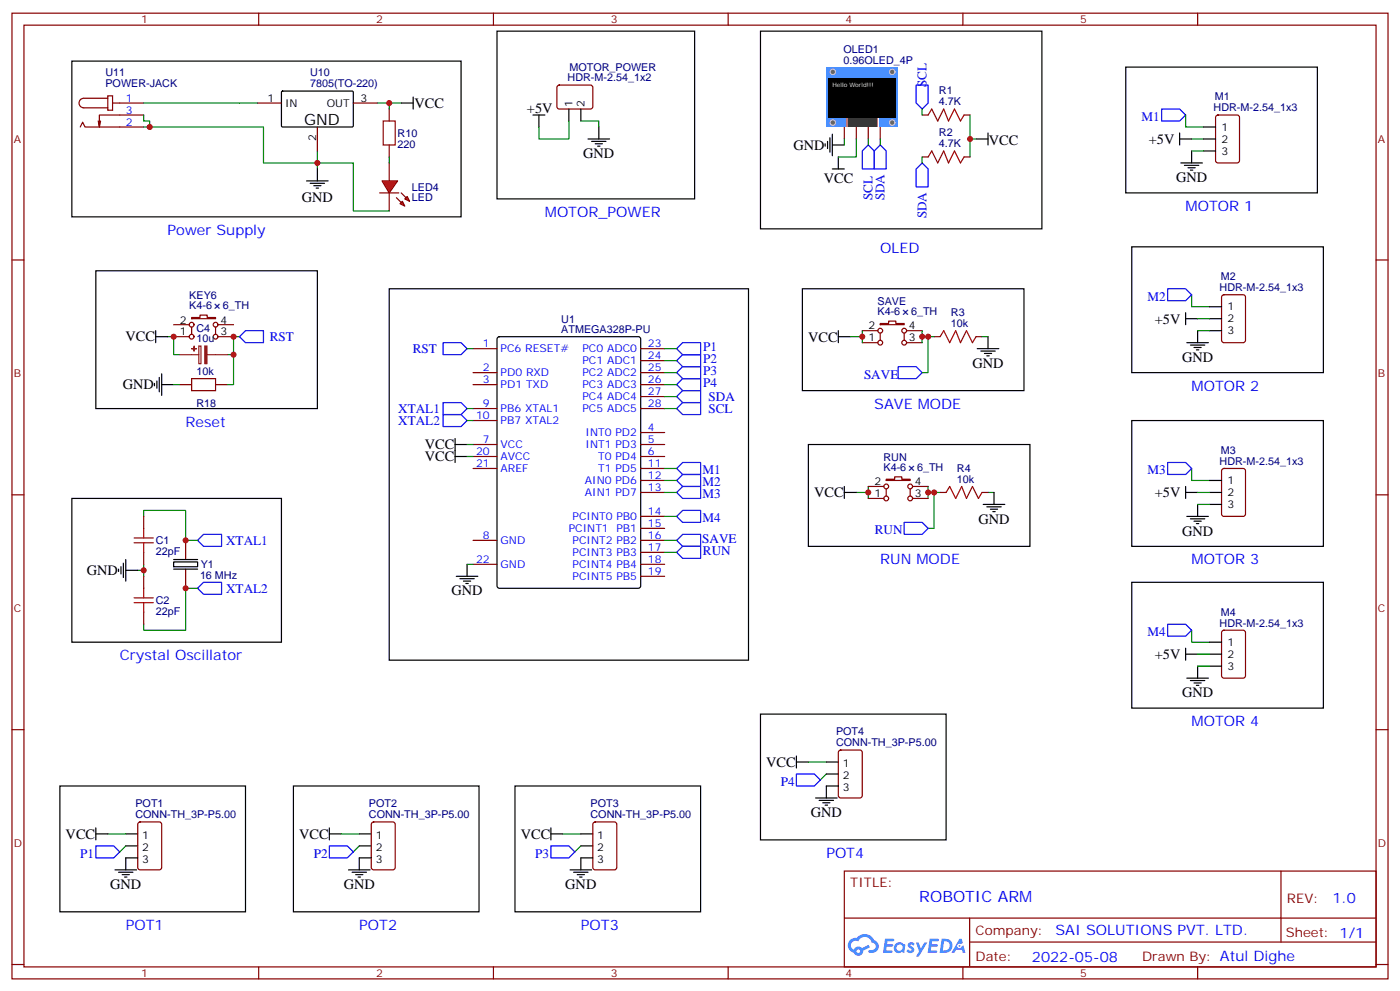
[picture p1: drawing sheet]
<svg xmlns="http://www.w3.org/2000/svg" width="412mm" height="292mm" viewBox="0 0 412 292" stroke-linecap="round" stroke-linejoin="round" font-family="sans-serif">
<g fill="none" stroke="#870000" stroke-width=".35">
<path d="M3.5 3.9h405.4v284.3h-405.4zM7.1 7.4h398.2v277.3h-398.2zM76.2 3.9v3.5M145.3 3.9v3.5M214.5 3.9v3.5M283.6 3.9v3.5M352.8 3.9v3.5M3.5 76.6h3.6M405.3 76.6h3.6M3.5 145.7h3.6M405.3 145.7h3.6M3.5 214.8h3.6"/>
<path d="M405.3 214.8h3.6M248.7 256.5h156.6v28.2h-156.6zM377.3 256.5v20.9M248.7 270.3h156.5M285.6 277.4h119.6M285.6 270.3v14.1M3.5 284h3.6M76.2 284.7v3.5M145.3 284.7v3.5M214.5 284.7v3.5M283.6 284.7v3.5M352.8 284.7v3.5"/>
<path d="M405.3 284h3.6"/>
</g>
<g fill="#5487ff">
<path d="M267.7 277.6a1.22 1.22 0 0 1 1.7 .3l-.4 .6a.47 .47 0 0 0-.3-.4 .47 .47 0 0 0-.5 .2l.1 .2a1.14 1.14 0 0 1 .8 1.8 1.14 1.14 0 0 1-1.9-.1l-.2-.1 .5-.6 .7 .4a.29 .29 0 0 0 .3-.2 .29 .29 0 0 0-.2-.3 1.04 1.04 0 0 1-.6-1.8z"/>
<path d="M260.7 276.4h2.4l.3 .2-.2 .5h-1.8l-.1 .9h1.5l.3 .4-.3 .3h-1.6l-.2 1.1 1.7 .1 .2 .3-.2 .3-2.6 .1z"/>
<path d="M273.8 276.4h2.4l.3 .2-.1 .5h-1.8l-.2 .9h1.6l.3 .4-.4 .3h-1.6l-.1 1.1 1.7 .1 .2 .3-.2 .3h-2.6z"/>
<path d="M282.6 276.4h.7l.3 1.3-.6 .3a.69 .69 0 0 0-1 .2 .69 .69 0 0 0 .4 1 .69 .69 0 0 0 .9-.6l.5-.3 .6 2.2h-.8l-.2-.8h-1.8l-.5 .8h-.8z"/>
<path d="M269.8 277.5h.8l.6 1.8 1.1-1.8h.9l-2.6 4.2h-.8l.9-1.6z"/>
<path d="M277.4 276.4l-.6 4.2h1.3a2.11 2.11 0 0 0 2.5-2.2 2.11 2.11 0 0 0-2.5-2zM278.1 277.1a1.39 1.39 0 0 1 1.7 1.5 1.39 1.39 0 0 1-1.8 1.2h-.3z"/>
<path d="M263.7 278a1.54 1.54 0 0 0-.1 2.2 1.54 1.54 0 0 0 2.2 .1l.6 .3 .3-2.3-.2-.3h-.4a1.49 1.49 0 0 0-2.4 0zM264 279a.94 .94 0 0 1 1.8 0 .94 .94 0 0 1-1.8 0z"/>
<path d="M250.4 276.8a2.18 2.18 0 0 0 1.1 3.7 1.44 1.44 0 0 0 1.6 .9 1.44 1.44 0 0 0 1.2-1.5l2-1-.5-.7-1.9 1a1.47 1.47 0 0 0-2.4 .4 1.39 1.39 0 0 1-.7-1.9 1.39 1.39 0 0 1 2-.5 2.12 2.12 0 0 1 2.2-1.3 2.12 2.12 0 0 1 1.9 1.7 1.14 1.14 0 0 1 1.1 1.4 1.14 1.14 0 0 1-1.7 .7 .43 .43 0 0 0-.5 .4 .43 .43 0 0 0 .4 .5 1.98 1.98 0 0 0 2.5-1.3 1.98 1.98 0 0 0-1.2-2.5 3.1 3.1 0 0 0-5.3-.7l-.9 .1zM252.3 280.1a.55 .55 0 0 1 1.1 0 .55 .55 0 0 1-1.1 0z"/>
<circle cx="282.6" cy="278.5" r=".26"/>
</g>
<g fill="none" stroke="#000" stroke-width=".35">
<path d="M21.2 18h114.6v45.9h-114.6zM83 27l.3-.2 20.6 .1 .2 .3-.1 10-.3 .2-20.6-.1-.2-.3zM118.2 30.3h3.5M121.7 28.6v3.5M90.3 53.3h6.4M91.4 54h4.2M92.4 54.7h2.1M93.1 55.4h.7M93.5 49.7v3.6M28.2 79.7h65.3v40.6h-65.3zM45.9 99.1h3.5M45.9 97.4v3.5"/>
<path d="M114.7 85h105.8v109.4h-105.8zM146.6 99.3l.5-.2h40.9l.7 .5v72.9l-.4 .7h-41.2l-.6-.4-.1-73zM45.5 112.9v.7M46.2 112.2v2.1M46.9 111.1v4.3M47.6 113.2h3.6M47.6 110.1v6.3"/>
</g>
<g fill="none" stroke="#870000" stroke-width=".35">
<path d="M23.6 37.4l.7-1.4 .7 1.4h17.3M29.6 35.6l-.3 1.8M31.7 28.2h1.5v4.3h-1.5zM31.7 28.9h-7a1.41 1.41 0 0 0-1.4 1.4 1.41 1.41 0 0 0 1.4 1.5h7M33.2 30.3h9.1M42.3 33.9h-13v3.5l-.4-1.8M75.8 30.3h7.1M93.5 37.4v7M104.1 30.3h7M114.7 32.1v3.5M114.7 42.7v3.5M51.2 99.1h4.5"/>
<path d="M51.2 95.6h4.5M56.4 93.5h2.5v-.7h2.1v.7h2.5v.3h-7.1zM56.4 96.3v2.1M63.5 96.3v2.1M64.2 99.1h4.6M64.2 95.6h4.6M52.9 113.2h3.5M63.5 113.2h3.5M139.3 102.7h7.1M139.3 109.7h7.1M139.3 113.2h7.1M188.7 102.7h7.1"/>
<path d="M188.7 109.7h7.1M188.7 113.2h7.1M188.7 106.2h7.1M188.7 116.8h7.1M139.3 130.9h7.1M139.3 134.4h7.1M139.3 120.3h7.1M139.3 123.8h7.1M139.3 137.9h7.1M188.7 127.4h7.1M188.7 130.9h7.1M188.7 134.4h7.1"/>
<path d="M188.7 120.3h7.1M188.7 137.9h7.1M139.3 159.1h7.1M188.7 159.1h7.1M188.7 141.5h7.1M188.7 145h7.1M188.7 152h7.1M188.7 155.6h7.1M139.3 166.2h7.1M188.7 162.6h7.1M188.7 166.2h7.1M188.7 169.7h7.1"/>
<circle cx="56.4" cy="95.6" r=".71"/>
<circle cx="56.4" cy="99.1" r=".71"/>
<circle cx="63.5" cy="99.1" r=".71"/>
<circle cx="63.5" cy="95.6" r=".71"/>
</g>
<path d="M112.9 35.6h3.5v7.1h-3.5zM56.4 111.5h7.1v3.5h-7.1z" fill="none" stroke="#a10000" stroke-width=".35"/>
<path d="M111.1 30.3h7.1M93.5 44.4v5.3M49.4 99.1h1.8v5.3h1.7M70.6 99.1h-1.8v5.3h-1.8M51.2 113.2h1.7M68.8 104.4v8.8h-1.8M137.6 102.7h1.7" fill="none" stroke="#008700" stroke-width=".35"/>
<path d="M70.6 99.1l1.7-1.7h5.3v3.5h-5.3zM130.5 100.9h5.3l1.8 1.8-1.8 1.7h-5.3z" fill="none" stroke="#00f" stroke-width=".35"/>
<path d="M52.9 104.4h5.7M58.6 101.9h.6v5.2h-.6zM61 104.4h6" fill="none" stroke="#8c2424" stroke-width=".35"/>
<g fill="#8c2424" stroke="#8c2424" stroke-width=".35">
<path d="M60.3 101.9h.7v5.2h-.7z"/>
<path d="M57.1 102l.1 1.4z"/>
<path d="M56.4 102.7h1.5z"/>
</g>
<g fill="#f00" stroke="#870000" stroke-width=".35">
<path d="M112.5 53.3h4.6l-2.4 3.5z"/>
<path d="M111.8 56.8h5.7z"/>
</g>
<g fill="#870000" stroke="#870000" stroke-width=".35">
<path d="M118.2 56.8l1.4 1.4z"/>
<path d="M116.8 58.2l1.4 1.4z"/>
</g>
<g fill="#f00" stroke="#870000" stroke-width=".35">
<path d="M119.9 57.9l.7 1.4-1.4-.7z"/>
<path d="M117.8 60l.7-.7 .7 1.4z"/>
</g>
<g fill="none" stroke="#870000" stroke-width=".35">
<path d="M164.3 25.3l.4-.3 9.5 .1 .4 .7v5.9l-.7 .4-9.4-.1-.5-.6v-5.6zM248.7 37.4v3.5M252.2 37.4v3.5M255.8 37.4v3.5M259.3 37.4v3.5M114.7 48v5.3M114.7 56.8v5.3M42.3 152v3.6M54.7 159.1v5.6M42.3 162.6v3.6M42.3 169.7v3.5M54.7 167.6v5.6"/>
<path d="M42.3 180.3v3.5"/>
</g>
<g fill="none" stroke="#008700" stroke-width=".35">
<path d="M42.3 37.4h35.3v10.6h26.5v14.1h10.6M42.3 30.3h33.5M42.3 33.9v1.7h1.8v1.8M114.7 30.3v1.8M167.6 35.6v5.3h-8.9v-3.5M171.1 35.6h5.3v1.8M114.7 46.2v1.8M137.6 134.4h1.7M137.6 130.9h1.7M137.6 120.3h1.7M137.6 123.8h1.7M42.3 152v-1.7h12.4v8.8h3.5"/>
<path d="M40.6 167.9h1.7M42.3 166.2v3.5M58.2 173.2h-3.5v12.4h-12.4v-1.8M137.6 166.2h1.7"/>
</g>
<g fill="none" stroke="#000" stroke-width=".35">
<path d="M146.4 9.2h58.2v49.4h-58.2zM157 33.9h3.5M158.7 33.9v3.5M167.6 32.1v3.5M171.1 32.1v3.5M176.4 37.4v3.5M173.2 40.9h6.4M174.3 41.6h4.2M175.3 42.3h2.1M176 43h.7M134.1 130.9h3.5M134.1 129.1v7.1"/>
<path d="M134.1 134.4h3.5M21.2 146.8h61.7v42.3h-61.7zM34.9 167.6v.7M35.6 166.9v2.1M36.3 165.8v4.2M37 167.9h3.6M37 164.7v6.4M51.2 165.5h7v1.4h-7zM51.2 164.7h7M51.2 167.6h7M134.4 169.7h6.4M135.5 170.4h4.2"/>
<path d="M136.5 171.1h2.1M137.2 171.8h.7M137.6 166.2v3.5"/>
</g>
<path d="M130.5 118.5h5.3l1.8 1.8-1.8 1.8h-5.3zM130.5 122.1h5.3l1.8 1.7-1.8 1.8h-5.3zM58.2 159.1l1.8-1.8h5.3v3.6h-5.3zM58.2 173.2l1.8-1.8h5.3v3.6h-5.3z" fill="none" stroke="#00f" stroke-width=".35"/>
<path d="M39.5 159.8h5.7M39.5 158.4h5.7M42.3 155.6v2.8M42.3 159.8v2.8M39.5 177.4h5.7M39.5 176h5.7M42.3 173.2v2.8M42.3 177.4v2.9" fill="none" stroke="#a10000" stroke-width=".35"/>
<path d="M243.4 19.8h21.2v17.6h-21.2z" fill="#39f"/>
<g fill="#666" stroke="#ccc" stroke-width=".35">
<circle cx="245.3" cy="36.1" r=".81"/>
<circle cx="262.8" cy="36.1" r=".81"/>
<circle cx="245.3" cy="21.2" r=".81"/>
<circle cx="262.8" cy="21.2" r=".81"/>
</g>
<path d="M249.2 34.6h9.6v2.8h-9.6z" fill="#fff"/>
<g fill="#fc0">
<path d="M249.3 34.6h.5v2.8h-.5z"/>
<path d="M258.2 34.6h.5v2.8h-.5z"/>
</g>
<path d="M249.9 34.6h8.2v2.8h-8.2z" fill="#333"/>
<path d="M244.1 22.9h19.8v11.7h-19.8z" fill="#000"/>
<g fill="none" stroke="#000" stroke-width=".35">
<path d="M224 9.2h82.9v58.2h-82.9zM331.6 19.8h56.5v37h-56.5zM245.2 39.5v6.4M291 39.2v3.5M347.5 39.2v3.5M354.5 37.4h3.6M243.1 42.3v.7M243.8 41.6v2.1M244.5 40.6v4.2M245.2 42.7h3.5M245.2 49.7h3.5M246.9 46.2v3.5"/>
<path d="M287.5 40.9h3.5M347.5 40.9h3.5M347.8 48h6.4M348.9 48.7h4.2M350 49.4h2.1M350.7 50.1h.7M351 44.4v3.6M354.5 40.9h3.6M354.5 44.4h3.6M333.4 72.7h56.4v37h-56.4zM236.4 85h65.2v30h-65.2zM246.9 97.4v3.5"/>
<path d="M246.9 99.1h3.6M291 99.1v3.6M349.2 93.8h3.6M349.2 92.1v3.5M352.8 97.4v3.5M356.3 93.8h3.5M356.3 97.4h3.5M356.3 90.3h3.5M287.9 102.7h6.3M288.9 103.4h4.3M290 104.1h2.1M290.7 104.8h.7"/>
<path d="M349.6 100.9h6.4M350.7 101.6h4.2M351.7 102.3h2.1M352.4 103h.7M238.1 130.9h65.3v30h-65.3zM333.4 123.8h56.4v37.1h-56.4zM248.7 145h3.5M248.7 143.2v3.6M289.6 148.5h6.4M290.7 149.2h4.2M291.7 149.9h2.2M292.5 150.6h.7"/>
<path d="M292.8 145v3.5M349.2 143.2v3.6M349.2 145h3.6M349.6 152h6.4M350.7 152.8h4.2M351.7 153.5h2.1M352.4 154.2h.7M352.8 148.5v3.5M356.3 145h3.5M356.3 148.5h3.5M356.3 141.5h3.5M333.4 171.4h56.4v37.1h-56.4z"/>
<path d="M349.2 190.9v3.5M349.2 192.6h3.6M349.6 199.7h6.4M352.8 196.1v3.6M356.3 192.6h3.5M356.3 196.1h3.5M356.3 189.1h3.5M224 210.3h54.7v37h-54.7zM350.7 200.4h4.2M351.7 201.1h2.1M352.4 201.8h.7M17.6 231.4h54.7v37.1h-54.7z"/>
<path d="M86.4 231.4h54.7v37.1h-54.7zM151.7 231.4h54.7v37.1h-54.7zM234.6 224.4h3.5M234.6 222.6v3.5M240.2 234.9h6.4M241.3 235.7h4.2M242.4 236.4h2.1M243.1 237.1h.7M243.4 224.4h3.5M243.4 227.9h3.5M246.9 231.4h-3.5v3.5M28.2 245.5h3.5"/>
<path d="M28.2 243.8v3.5M33.9 256.1h6.3M34.9 256.8h4.3M36 257.5h2.1M36.7 258.2h.7M37 249.1h3.6M37 245.5h3.6M40.6 252.6h-3.6v3.5M97 245.5h3.5M97 243.8v3.5M102.7 256.1h6.3M103.7 256.8h4.2"/>
<path d="M104.8 257.5h2.1M105.5 258.2h.7M105.8 249.1h3.6M105.8 245.5h3.6M109.4 252.6h-3.6v3.5M162.3 245.5h3.5M162.3 243.8v3.5M167.9 256.1h6.4M169 256.8h4.2M170 257.5h2.2M170.7 258.2h.7M171.1 249.1h3.5"/>
<path d="M171.1 245.5h3.5M174.6 252.6h-3.5v3.5"/>
</g>
<g fill="none" stroke="#008700" stroke-width=".35">
<path d="M271.6 32.1v1.8M285.8 33.9v12.3M349.2 33.9v3.5h5.3M248.7 40.9v1.8M252.2 40.9v5.3h-5.3M255.8 40.9v1.8M259.3 40.9v1.8M271.6 46.2v1.8M285.8 40.9h1.7M351 40.9h3.5M351 44.4h3.5M250.5 99.1h3.5"/>
<path d="M254 97.4v3.5M271.6 97.4v3.5M271.6 99.1h3.6M273.4 99.1v10.6h-1.8M289.3 99.1h1.7M351 86.8v3.5h5.3M352.8 97.4h3.5M352.8 93.8h3.5M195.8 116.8h3.5M195.8 102.7h3.5M195.8 106.2h3.5M195.8 109.7h3.5"/>
<path d="M195.8 113.2h3.5M195.8 120.3h3.5M195.8 137.9h3.5M351 137.9v3.6h5.3M195.8 141.5h3.5M195.8 145h3.5M195.8 152h3.5M195.8 159.1h3.5M252.2 145h3.6M255.8 143.2v3.6M273.4 145h3.5M273.4 143.2v3.6"/>
<path d="M275.2 145v10.6h-1.8M291 145h1.8M352.8 145h3.5M352.8 148.5h3.5M195.8 162.6h3.5M351 185.6v3.5h5.3M352.8 196.1h3.5M352.8 192.6h3.5M238.1 224.4h5.3M243.4 227.9l-1.7 1.8M31.7 245.5h5.3M37 249.1l-1.7 1.7"/>
<path d="M100.5 245.5h5.3M105.8 249.1l-1.7 1.7M165.8 245.5h5.3M171.1 249.1l-1.8 1.7"/>
</g>
<g fill="none" stroke="#00f" stroke-width=".35">
<path d="M269.9 25h3.5v5.3l-1.8 1.8-1.7-1.8zM342.2 32.1h5.3l1.7 1.8-1.7 1.7h-5.3zM255.8 42.7l1.7 1.7v5.3h-3.5v-5.3zM259.3 42.7l1.8 1.7v5.3h-3.6v-5.3zM271.6 48l1.8 1.7v5.3h-3.5v-5.3zM344 85h5.2l1.8 1.8-1.8 1.7h-5.2zM199.3 102.7l1.8-1.8h5.3v3.5h-5.3zM199.3 109.7l1.8-1.8h5.3v3.6h-5.3zM199.3 113.2l1.8-1.7h5.3v3.5h-5.3zM201.1 115h5.3v3.5h-5.3l-1.8-1.7zM201.1 104.4h5.3v3.5h-5.3l-1.8-1.7zM264.6 107.9h5.3l1.7 1.8-1.7 1.8h-5.3z"/>
<path d="M199.3 120.3l1.8-1.8h5.3v3.6h-5.3zM201.1 136.2h5.3v3.5h-5.3l-1.8-1.8zM201.1 139.7h5.3v3.5h-5.3l-1.8-1.7zM344 136.2h5.2l1.8 1.7-1.8 1.8h-5.2zM199.3 159.1l1.8-1.8h5.3v3.6h-5.3zM201.1 143.2h5.3v3.6h-5.3l-1.8-1.8zM201.1 150.3h5.3v3.5h-5.3l-1.8-1.8zM266.3 153.8h5.3l1.8 1.8-1.8 1.7h-5.3zM199.3 162.6l1.8-1.7h5.3v3.5h-5.3zM344 183.8h5.2l1.8 1.8-1.8 1.7h-5.2zM234.6 227.9h5.3l1.8 1.8-1.8 1.7h-5.3zM28.2 249.1h5.3l1.8 1.7-1.8 1.8h-5.3z"/>
<path d="M97 249.1h5.3l1.8 1.7-1.8 1.8h-5.3zM162.3 249.1h5.3l1.7 1.7-1.7 1.8h-5.3z"/>
</g>
<path d="M273.4 33.9l1.1-1.8 1.7 3.5 1.8-3.5 1.4 3.5 1.8-3.5 1.7 3.5 1.1-1.7M273.4 46.2l1.1-1.8 1.7 3.6 1.8-3.6 1.4 3.6 1.8-3.6 1.7 3.6 1.1-1.8M276.9 99.1l1.1-1.7 1.8 3.5 1.7-3.5 1.4 3.5 1.8-3.5 1.8 3.5 1-1.8M278.7 145l1.1-1.8 1.7 3.6 1.8-3.6 1.4 3.6 1.8-3.6 1.7 3.6 1.1-1.8" fill="none" stroke="#a10000" stroke-width=".35"/>
<g fill="none" stroke="#870000" stroke-width=".35">
<path d="M271.6 33.9h1.8M284 33.9h1.8M358.3 34.1l.5-.2h5.6l.7 .4v13l-.4 .6-5.9 .1-.7-.5v-12.9zM271.6 46.2h1.8M284 46.2h1.8M254 97.4h4.6M259.3 95.2h2.5v-.7h2.1v.7h2.4v.4h-7zM259.3 98.1v2.1M266.3 98.1v2.1M267.1 97.4h4.5M275.2 99.1h1.7M287.5 99.1h1.8"/>
<path d="M360.1 87l.4-.2h5.7l.6 .4 .1 13-.5 .6-5.9 .1-.6-.5-.1-12.9zM254 100.9h4.6M267.1 100.9h4.5M360.1 138.1l.4-.2h5.7l.6 .5 .1 12.9-.5 .7h-5.9l-.6-.4-.1-13zM255.8 146.8h4.5M255.8 143.2h4.5M261.1 141.1h2.4v-.7h2.1v.7h2.5v.4h-7zM261.1 143.9v2.1M268.1 143.9v2.1M268.8 146.8h4.6M268.8 143.2h4.6M276.9 145h1.8"/>
<path d="M289.3 145h1.7M360.1 185.8l.4-.2h5.7l.6 .4 .1 13-.5 .6-5.9 .1-.6-.5-.1-12.9zM247.2 221l.4-.2h5.7l.6 .5 .1 12.9-.5 .7h-5.9l-.6-.4-.1-13zM40.8 242.2l.5-.2h5.6l.7 .4v13l-.4 .7h-5.9l-.7-.4v-13zM109.6 242.2l.5-.2h5.6l.7 .4v13l-.4 .7h-5.9l-.7-.4v-13zM174.9 242.2l.4-.2h5.7l.6 .4 .1 13-.5 .7h-5.9l-.6-.4-.1-13z"/>
<circle cx="259.3" cy="97.4" r=".71"/>
<circle cx="266.3" cy="97.4" r=".71"/>
<circle cx="259.3" cy="100.9" r=".71"/>
<circle cx="266.3" cy="100.9" r=".71"/>
<circle cx="261.1" cy="146.8" r=".71"/>
<circle cx="261.1" cy="143.2" r=".71"/>
<circle cx="268.1" cy="146.8" r=".71"/>
<circle cx="268.1" cy="143.2" r=".71"/>
</g>
<g fill="#c00">
<circle cx="68.8" cy="99.1" r=".88"/>
<circle cx="51.2" cy="99.1" r=".88"/>
<circle cx="68.8" cy="104.4" r=".88"/>
<circle cx="114.7" cy="30.3" r=".88"/>
<circle cx="93.5" cy="48" r=".88"/>
<circle cx="44.1" cy="37.4" r=".88"/>
<circle cx="54.7" cy="159.1" r=".88"/>
<circle cx="54.7" cy="173.2" r=".88"/>
<circle cx="42.3" cy="167.9" r=".88"/>
<circle cx="285.8" cy="40.9" r=".88"/>
<circle cx="254" cy="99.1" r=".88"/>
<circle cx="271.6" cy="99.1" r=".88"/>
<circle cx="273.4" cy="99.1" r=".88"/>
<circle cx="275.2" cy="145" r=".88"/>
<circle cx="273.4" cy="145" r=".88"/>
<circle cx="255.8" cy="145" r=".88"/>
</g>
<text font-size="4.6" x="89.6" y="36.7">GND</text>
<text font-size="4.6" fill="#00f" x="270.8" y="265.5">ROBOTIC ARM</text>
<g font-size="4.2">
<text x="122.1" y="31.8">VCC</text>
<text x="155.2" y="33.2">+5V</text>
<text x="171.8" y="46.6">GND</text>
<text x="233.7" y="44.1">GND</text>
<text x="291.3" y="42.6">VCC</text>
<text x="338.4" y="42.4">+5V</text>
<text x="242.7" y="53.7">VCC</text>
<text x="346.4" y="53.6">GND</text>
<text x="88.9" y="59.4">GND</text>
<text x="340.2" y="95.3">+5V</text>
<text x="37" y="100.5">VCC</text>
<text x="238.1" y="100.6">VCC</text>
<text x="348.2" y="106.5">GND</text>
<text x="286.5" y="108.3">GND</text>
<text x="36.2" y="114.7">GND</text>
<text x="125.2" y="132.3">VCC</text>
<text x="125.2" y="135.9">VCC</text>
<text x="239.8" y="146.4">VCC</text>
<text x="340.2" y="146.4">+5V</text>
<text x="288.2" y="154.2">GND</text>
<text x="348.2" y="157.7">GND</text>
<text x="25.6" y="169.3">GND</text>
<text x="133" y="175.3">GND</text>
<text x="340.2" y="194.1">+5V</text>
<text x="348.2" y="205.3">GND</text>
<text x="225.7" y="225.8">VCC</text>
<text x="238.8" y="240.6">GND</text>
<text x="19.3" y="247">VCC</text>
<text x="88.1" y="247">VCC</text>
<text x="153.4" y="247">VCC</text>
<text x="32.5" y="261.8">GND</text>
<text x="101.2" y="261.8">GND</text>
<text x="166.5" y="261.8">GND</text>
</g>
<g font-size="4.2" fill="#00f">
<text x="160.5" y="63.9">MOTOR_POWER</text>
<text x="349.2" y="62.1">MOTOR 1</text>
<text x="49.4" y="69.1">Power Supply</text>
<text x="259.3" y="74.4">OLED</text>
<text x="351" y="115">MOTOR 2</text>
<text x="54.7" y="125.6">Reset</text>
<text x="257.5" y="120.3">SAVE MODE</text>
<text x="259.3" y="166.2">RUN MODE</text>
<text x="351" y="166.2">MOTOR 3</text>
<text x="35.3" y="194.4">Crystal Oscillator</text>
<text x="351" y="213.8">MOTOR 4</text>
<text x="243.4" y="252.6">POT4</text>
<text x="392.5" y="265.7">1.0</text>
<text x="37" y="273.8">POT1</text>
<text x="105.8" y="273.8">POT2</text>
<text x="171.1" y="273.8">POT3</text>
<text x="310.9" y="275.3">SAI SOLUTIONS PVT. LTD.</text>
<text x="304" y="283.1">2022-05-08</text>
</g>
<g font-size="3.9" fill="#00f">
<text x="272.9" y="25.7" transform="rotate(-90 272.9 25.7)">SCL</text>
<text x="336.3" y="35.6">M1</text>
<text x="257" y="59" transform="rotate(-90 257 59)">SCL</text>
<text x="260.5" y="59" transform="rotate(-90 260.5 59)">SDA</text>
<text x="272.9" y="64.3" transform="rotate(-90 272.9 64.3)">SDA</text>
<text x="338" y="88.5">M2</text>
<text x="79.5" y="100.4">RST</text>
<text x="121.6" y="103.9">RST</text>
<text x="207.1" y="103.4">P1</text>
<text x="207.1" y="107">P2</text>
<text x="207.1" y="110.5">P3</text>
<text x="254.5" y="111.5">SAVE</text>
<text x="207.1" y="114">P4</text>
<text x="208.7" y="118.1">SDA</text>
<text x="117.3" y="121.6">XTAL1</text>
<text x="117.3" y="125.1">XTAL2</text>
<text x="208.7" y="121.6">SCL</text>
<text x="206.9" y="139.7">M1</text>
<text x="206.9" y="143.2">M2</text>
<text x="338" y="139.7">M3</text>
<text x="206.9" y="146.8">M3</text>
<text x="206.9" y="153.8">M4</text>
<text x="66.6" y="160.4">XTAL1</text>
<text x="206.9" y="159.9">SAVE</text>
<text x="257.7" y="157.3">RUN</text>
<text x="207.1" y="163.4">RUN</text>
<text x="66.6" y="174.5">XTAL2</text>
<text x="338" y="187.3">M4</text>
<text x="230" y="231.4">P4</text>
<text x="23.6" y="252.6">P1</text>
<text x="92.4" y="252.6">P2</text>
<text x="157.7" y="252.6">P3</text>
</g>
<g font-size="3.9" fill="#800">
<text x="250.5" y="261.1">TITLE:</text>
<text x="379.1" y="265.7">REV:</text>
<text x="287.4" y="275.3">Company:</text>
<text x="378.7" y="275.9">Sheet: 1/1</text>
<text x="287.4" y="282.9">Date:</text>
<text x="336.4" y="283">Drawn By: Atul Dighe</text>
</g>
<g font-size="3.2" fill="#800">
<text x="41.6" y="6.9">1</text>
<text x="110.8" y="6.9">2</text>
<text x="179.9" y="6.9">3</text>
<text x="249.1" y="6.9">4</text>
<text x="318.2" y="6.9">5</text>
<text x="4.1" y="42">A</text>
<text x="405.9" y="42">A</text>
<text x="4.1" y="111.1">B</text>
<text x="405.9" y="111.1">B</text>
<text x="4.1" y="180.3">C</text>
<text x="405.9" y="180.3">C</text>
<text x="4.1" y="249.4">D</text>
<text x="405.9" y="249.4">D</text>
<text x="41.6" y="287.7">1</text>
<text x="110.8" y="287.7">2</text>
<text x="179.9" y="287.7">3</text>
<text x="249.1" y="287.7">4</text>
<text x="318.2" y="287.7">5</text>
</g>
<g font-size="3.2" fill="#000080">
<text x="248.5" y="15.7">OLED1</text>
<text x="31.1" y="22.4">U11</text>
<text x="91.4" y="22.4">U10</text>
<text x="167.2" y="24">HDR-M-2.54_1x2</text>
<text x="167.7" y="21">MOTOR_POWER</text>
<text x="248.5" y="18.7">0.96OLED_4P</text>
<text x="31.1" y="25.6">POWER-JACK</text>
<text x="91.4" y="25.6">7805(TO-220)</text>
<text x="276.6" y="27.8">R1</text>
<text x="357.9" y="29.6">M1</text>
<text x="276.6" y="31">4.7K</text>
<text x="357.5" y="32.8">HDR-M-2.54_1x3</text>
<text x="117.1" y="40.4">R10</text>
<text x="276.6" y="40.1">R2</text>
<text x="117.1" y="43.4">220</text>
<text x="276.6" y="43.4">4.7K</text>
<text x="121.4" y="59.3">LED</text>
<text x="121.4" y="56.2">LED4</text>
<text x="359.6" y="82.5">M2</text>
<text x="55.8" y="87.9">KEY6</text>
<text x="258.5" y="89.8">SAVE</text>
<text x="359.2" y="85.7">HDR-M-2.54_1x3</text>
<text x="55.8" y="91">K4-6</text>
<text x="65.6" y="91">6_TH</text>
<text x="165.3" y="95.1">U1</text>
<text x="258.5" y="92.8">K4-6</text>
<text x="268.4" y="92.8">6_TH</text>
<text x="280.1" y="93.1">R3</text>
<text x="57.9" y="100.8">10u</text>
<text x="57.9" y="97.7">C4</text>
<text x="165.3" y="98.1">ATMEGA328P-PU</text>
<text x="280.1" y="96.3">10k</text>
<text x="57.9" y="110.4">10k</text>
<text x="57.9" y="119.7">R18</text>
<text x="260.2" y="135.7">RUN</text>
<text x="359.2" y="136.9">HDR-M-2.54_1x3</text>
<text x="359.6" y="133.6">M3</text>
<text x="260.2" y="138.7">K4-6</text>
<text x="270.1" y="138.7">6_TH</text>
<text x="281.9" y="142.2">10k</text>
<text x="281.9" y="138.9">R4</text>
<text x="45.9" y="160.3">C1</text>
<text x="45.9" y="163.4">22pF</text>
<text x="59.1" y="167.4">Y1</text>
<text x="58.9" y="170.4">16 MHz</text>
<text x="45.9" y="178">C2</text>
<text x="45.9" y="181">22pF</text>
<text x="359.2" y="184.5">HDR-M-2.54_1x3</text>
<text x="359.6" y="181.3">M4</text>
<text x="246.3" y="219.8">CONN-TH_3P-P5.00</text>
<text x="246.3" y="216.5">POT4</text>
<text x="39.9" y="237.7">POT1</text>
<text x="108.7" y="237.7">POT2</text>
<text x="174" y="237.7">POT3</text>
<text x="39.9" y="240.9">CONN-TH_3P-P5.00</text>
<text x="108.7" y="240.9">CONN-TH_3P-P5.00</text>
<text x="174" y="240.9">CONN-TH_3P-P5.00</text>
</g>
<g font-size="3.2" fill="#00f">
<text x="37" y="30">1</text>
<text x="37" y="33.5">3</text>
<text x="37" y="37">2</text>
<text x="142.3" y="102.3">1</text>
<text x="147.5" y="103.7">PC6 RESET#</text>
<text x="171.6" y="103.7">PC0 ADC0</text>
<text x="171.6" y="107.2">PC1 ADC1</text>
<text x="190.9" y="102.3">23</text>
<text x="190.9" y="105.8">24</text>
<text x="142.3" y="109.4">2</text>
<text x="142.3" y="112.9">3</text>
<text x="147.5" y="110.8">PD0 RXD</text>
<text x="171.6" y="110.8">PC2 ADC2</text>
<text x="190.9" y="109.4">25</text>
<text x="190.9" y="112.9">26</text>
<text x="142.3" y="119.9">9</text>
<text x="147.5" y="114.3">PD1 TXD</text>
<text x="171.6" y="114.3">PC3 ADC3</text>
<text x="171.6" y="117.8">PC4 ADC4</text>
<text x="190.9" y="116.4">27</text>
<text x="190.9" y="119.9">28</text>
<text x="140.3" y="123.5">10</text>
<text x="147.5" y="121.4">PB6 XTAL1</text>
<text x="147.5" y="124.9">PB7 XTAL2</text>
<text x="171.6" y="121.4">PC5 ADC5</text>
<text x="142.3" y="130.5">7</text>
<text x="147.5" y="131.9">VCC</text>
<text x="172.5" y="128.4">INT0 PD2</text>
<text x="172.5" y="131.9">INT1 PD3</text>
<text x="190.9" y="127">4</text>
<text x="190.9" y="130.5">5</text>
<text x="140.3" y="134.1">20</text>
<text x="140.3" y="137.6">21</text>
<text x="147.5" y="135.5">AVCC</text>
<text x="176.2" y="135.5">T0 PD4</text>
<text x="190.9" y="134.1">6</text>
<text x="190.9" y="137.6">11</text>
<text x="147.5" y="139">AREF</text>
<text x="172.3" y="142.5">AIN0 PD6</text>
<text x="176.2" y="139">T1 PD5</text>
<text x="190.9" y="141.1">12</text>
<text x="172.3" y="146">AIN1 PD7</text>
<text x="190.9" y="144.6">13</text>
<text x="168.6" y="153.1">PCINT0 PB0</text>
<text x="190.9" y="151.7">14</text>
<text x="190.9" y="155.2">15</text>
<text x="142.3" y="158.7">8</text>
<text x="147.5" y="160.2">GND</text>
<text x="167.5" y="156.6">PCINT1</text>
<text x="168.6" y="160.2">PCINT2 PB2</text>
<text x="181.6" y="156.6">PB1</text>
<text x="190.9" y="158.7">16</text>
<text x="140.3" y="165.8">22</text>
<text x="147.5" y="167.2">GND</text>
<text x="168.6" y="163.7">PCINT3 PB3</text>
<text x="168.6" y="167.2">PCINT4 PB4</text>
<text x="190.9" y="162.3">17</text>
<text x="190.9" y="165.8">18</text>
<text x="168.6" y="170.7">PCINT5 PB5</text>
<text x="190.9" y="169.3">19</text>
</g>
<g font-size="3.2">
<text x="78.8" y="30">1</text>
<text x="106.2" y="30">3</text>
<text x="84" y="31.4">IN</text>
<text x="96.2" y="31.4">OUT</text>
<text x="168.6" y="31.4" transform="rotate(-90 168.6 31.4)">1</text>
<text x="172.2" y="31.4" transform="rotate(-90 172.2 31.4)">2</text>
<text x="93.1" y="41.5" transform="rotate(-90 93.1 41.5)">2</text>
<text x="359.8" y="38.5">1</text>
<text x="359.8" y="42">2</text>
<text x="359.8" y="45.5">3</text>
<text x="53" y="95.2">2</text>
<text x="64.9" y="95.2">4</text>
<text x="361.6" y="91.4">1</text>
<text x="361.6" y="94.9">2</text>
<text x="53" y="98.8">1</text>
<text x="64.9" y="98.8">3</text>
<text x="255.9" y="100.5">1</text>
<text x="255.9" y="97">2</text>
<text x="267.8" y="100.5">3</text>
<text x="267.8" y="97">4</text>
<text x="361.6" y="98.4">3</text>
<text x="257.6" y="142.9">2</text>
<text x="269.5" y="142.9">4</text>
<text x="361.6" y="142.5">1</text>
<text x="257.6" y="146.4">1</text>
<text x="269.5" y="146.4">3</text>
<text x="361.6" y="149.6">3</text>
<text x="361.6" y="146">2</text>
<text x="361.6" y="190.1">1</text>
<text x="361.6" y="197.2">3</text>
<text x="361.6" y="193.7">2</text>
<text x="248.2" y="225.8">1</text>
<text x="248.2" y="229.3">2</text>
<text x="248.2" y="232.8">3</text>
<text x="41.9" y="250.5">2</text>
<text x="41.9" y="246.9">1</text>
<text x="110.7" y="250.5">2</text>
<text x="110.7" y="246.9">1</text>
<text x="175.9" y="250.5">2</text>
<text x="175.9" y="246.9">1</text>
<text x="41.9" y="254">3</text>
<text x="110.7" y="254">3</text>
<text x="175.9" y="254">3</text>
</g>
<text font-size="1.8" fill="#fff" x="245.2" y="25.8">Hello World!!!</text>
</svg>
